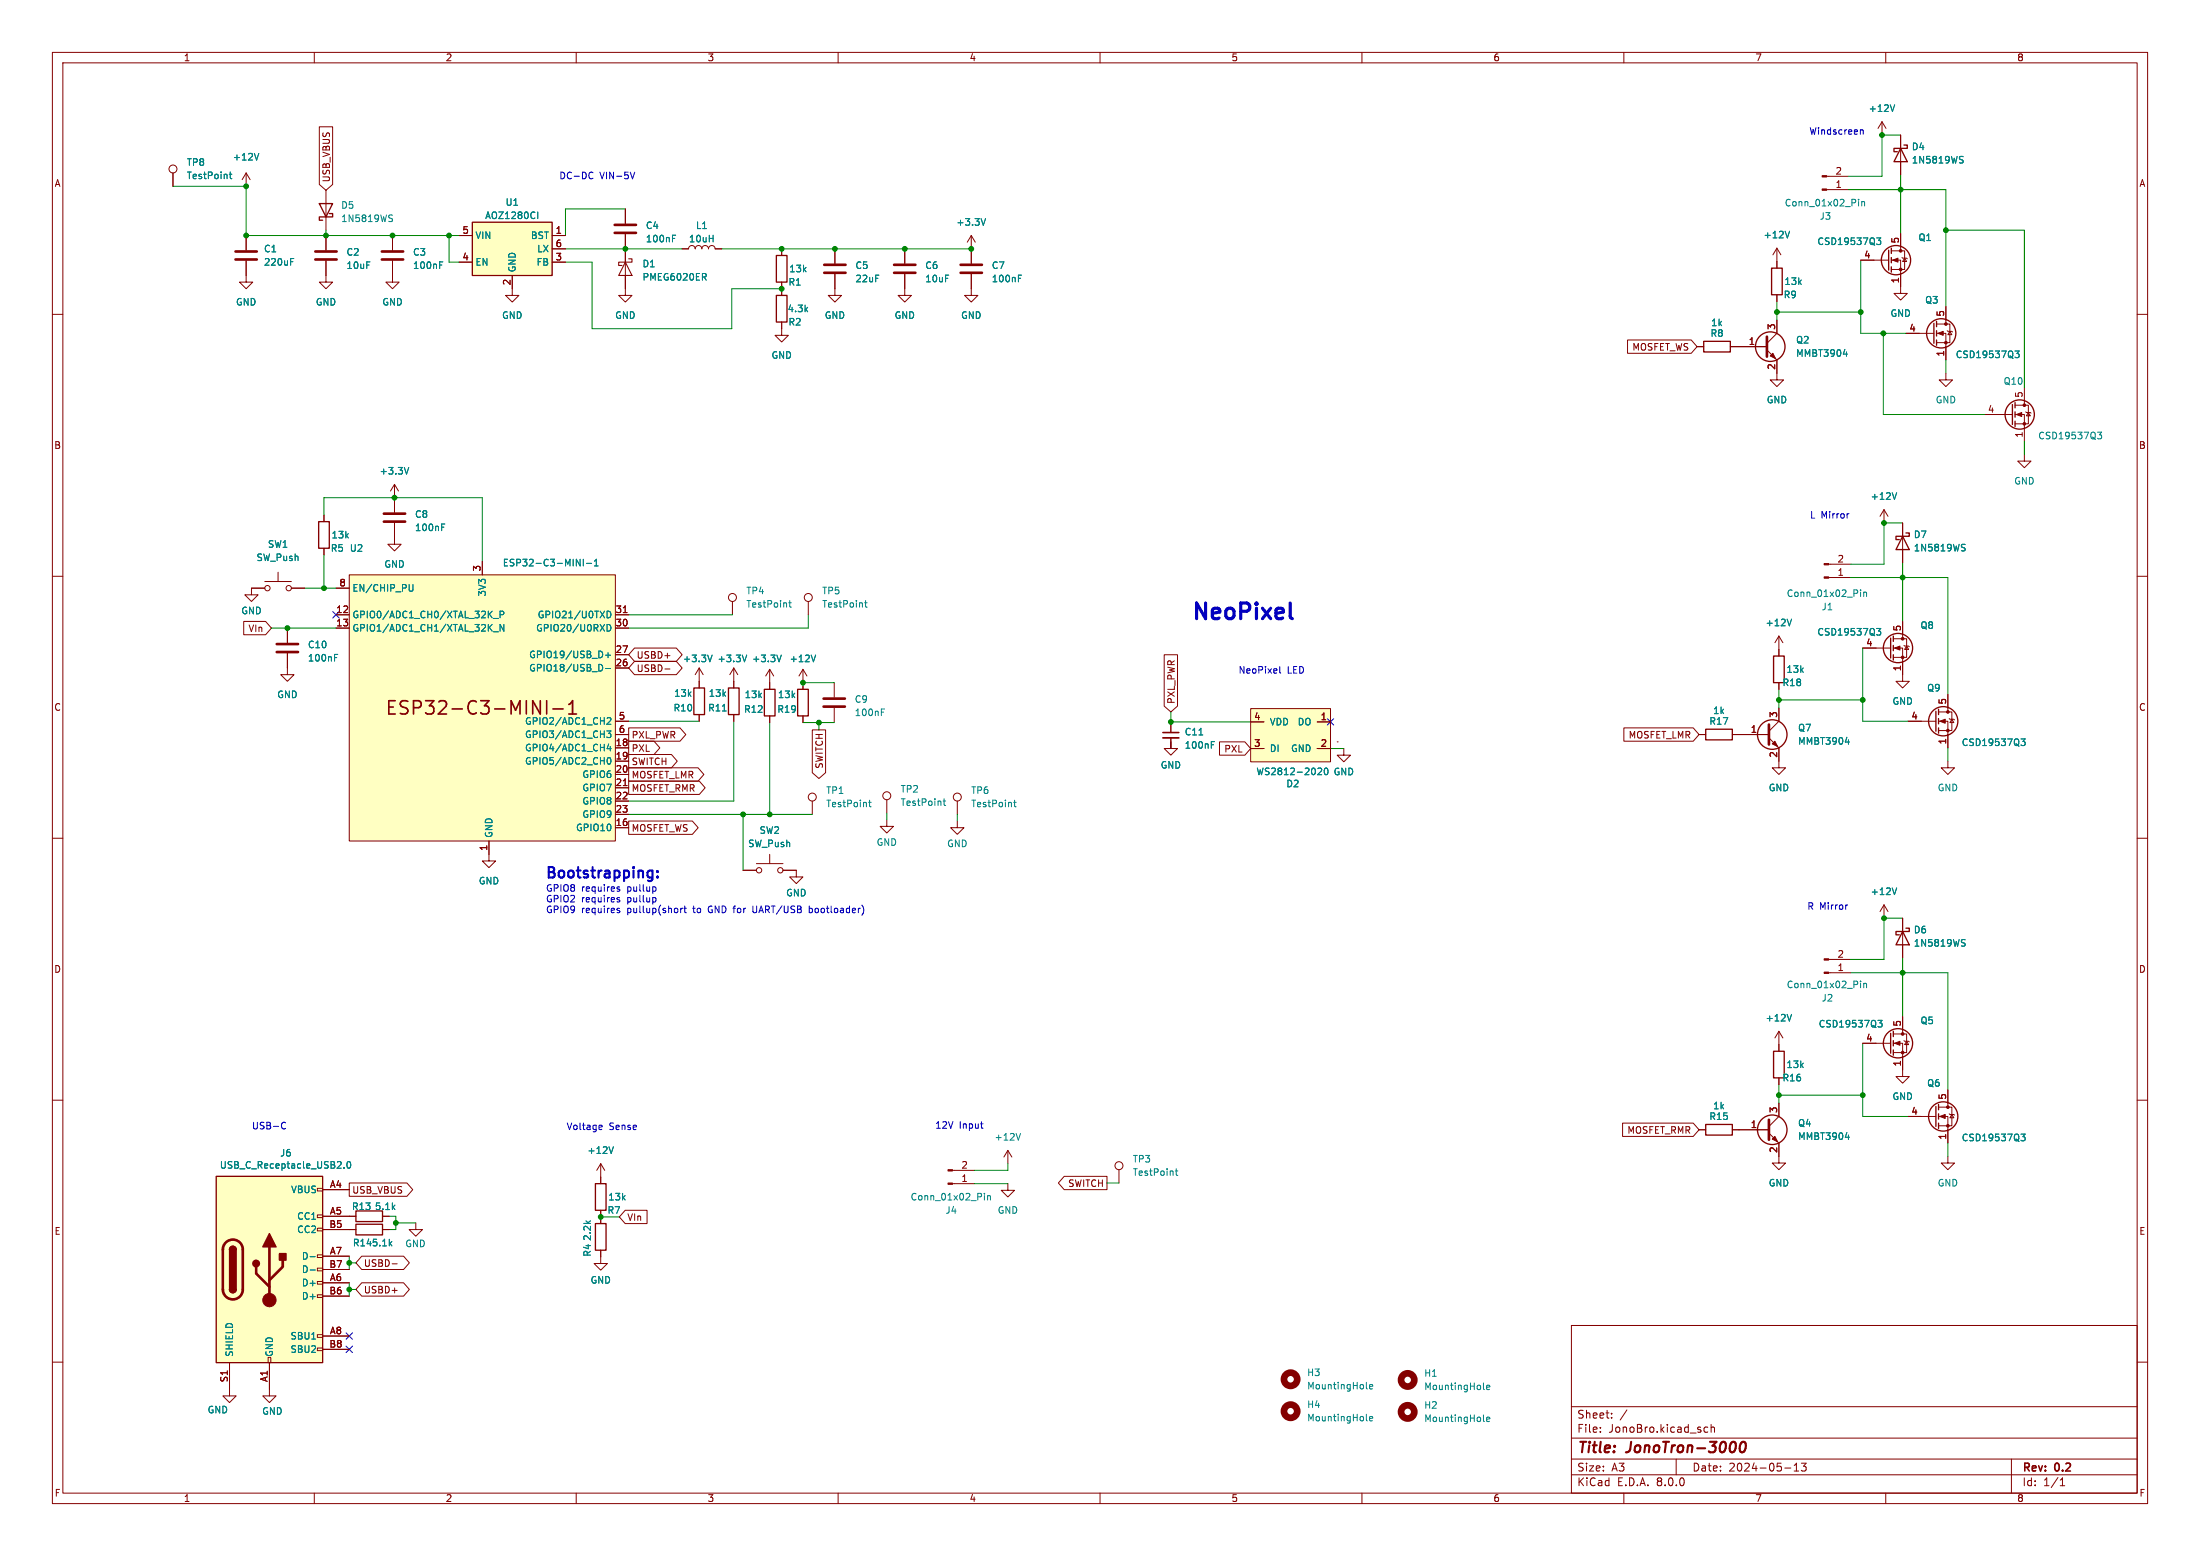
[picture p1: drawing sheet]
<svg xmlns="http://www.w3.org/2000/svg" width="420mm" height="297mm" viewBox="0 0 420 297" stroke-linecap="round" stroke-linejoin="round" font-family="sans-serif">
<g fill="none" stroke="#840000" stroke-width=".19">
<path d="M10 10h400v277h-400zM12 12h396v273h-396zM60 10v2M110 10v2M160 10v2M210 10v2M260 10v2M310 10v2M360 10v2M362.8 25.8v7.6M10 60h2M355.2 49.7h5.4"/>
<path d="M361.1 49.7h1.7v6.3h1.3l-1.3 1.3-1.2-1.3h1.2M361.1 47.9h2.5v3.5h-2.5M362.8 44.6v3.3M363.1 49.1l1 .3M363.6 49.3l.4 .6h-.8zM371.5 58.5v3.3M408 60h2M363.9 63.6h5.3M369.7 63.6h1.8v5.1M369.7 61.8h2.5v3.6h-2.5M371.5 71.2v1.3h1.2l-1.2 1.3-1.3-1.3h1.3M371.7 63.1l1 .3"/>
<path d="M372.2 63.2l.4 .7h-.7zM378.8 79.1h5.4M384.7 79.1h1.8v5.1M384.7 77.3h2.5v3.6h-2.5M386.5 74v3.3M386.7 78.6l1 .3M387.2 78.7l.4 .7h-.8zM61.8 98.3v1.3M75.3 92.5l-.8 1.2M75.3 92.5v2.5M75.3 92.5l.8 1.2M386.5 86.7v1.3h1.2l-1.2 1.3-1.3-1.3h1.3"/>
<path d="M10 110h2M50.5 112.3h-2.5v1.2h-1.3l1.3 1.3 1.3-1.3h-1.3M50.5 111h5.1M53.1 109.2v1.8M54.9 119.9v2.8M55.6 112.3h2.6M61.8 104.6v1.3M75.3 102.6v1.3h1.3l-1.3 1.3-1.3-1.3h1.3M408 110h2M54.9 124.7v4.1h1.2l-1.2 1.2-1.3-1.2h1.3M10 160h2M408 160h2"/>
<path d="M93.3 163.1v1.2h1.3l-1.3 1.3-1.2-1.3h1.2M10 210h2M408 210h2M10 260h2M300 253h108v32h-108zM408 260h2M300 278.5h108M300 274.5h108M300 268.5h108M305.5 273.2v.2M305.5 272.5v.1M307.7 270.5v.2"/>
<path d="M307.7 269.8v.1M310.6 269.1l-1.3 1.9M320 278.5v3M325.3 273.1l.3 .3 .4-.1M326 272.5l-.4-.1-.3 .3M326.7 272.5l.2-.1 .3 .1 .1 .9M326.7 271.9v1.5M342.5 279.7l.4-.4v1.5M343.9 279.3h.9l-.5 .6 .4 .1v.6l-.2 .2-.6-.2M384 278.5v6.5M60 285v2M110 285v2"/>
<path d="M160 285v2M210 285v2M260 285v2M300 281.5h108M310 285v2M340.7 280.2h1.2M342.5 280.8h.9M360 285v2M393.3 283.6h.9M393.3 282.5l.4-.4v1.5"/>
<circle cx="51.1" cy="112.3" r=".51"/>
<circle cx="55.1" cy="112.3" r=".51"/>
</g>
<path d="M332.4 275.4a.46 .46 0 0 1 .5-.2 .46 .46 0 0 1 .4 .4 1.15 1.15 0 0 1-.8 1.6l-.2-.1a1.53 1.53 0 0 1 .1-1.7z" fill="none" stroke="#840000" stroke-width=".4"/>
<g fill="none" stroke="#840000" stroke-width=".25">
<path d="M362.8 28.3l1.3 2.6h-2.5zM363.5 27.7h.6v.6h-2.5v.7h.6M360.6 47.8v3.8M361.1 47.4v1M361.1 49.1v1.1M361.1 50.9v1M369.2 61.7v3.8M369.7 61.3v1.1M369.7 63.1v1M369.7 64.9v1M384.2 77.2v3.8M384.7 76.8v1.1"/>
<path d="M384.7 78.6v1M60.8 99.6h2.1v5h-2.1zM384.7 80.4v1"/>
<circle cx="361.9" cy="49.7" r="2.79"/>
<circle cx="370.6" cy="63.6" r="2.79"/>
<circle cx="385.6" cy="79.1" r="2.79"/>
</g>
<g fill="#840000" stroke="#840000" stroke-width=".19">
<path d="M384.9 79.1l1.1-.4v.8z"/>
<path d="M361.3 49.7l1-.4v.7z"/>
<path d="M370 63.6l1-.4v.8z"/>
<circle cx="386.5" cy="80.9" r=".25"/>
<circle cx="386.5" cy="77.3" r=".25"/>
<circle cx="362.8" cy="51.4" r=".25"/>
<circle cx="362.8" cy="47.9" r=".25"/>
<circle cx="371.5" cy="65.4" r=".25"/>
<circle cx="371.5" cy="61.8" r=".25"/>
</g>
<path d="M374.3 30.5l.4 .1 .1 .3-.3 .2h-.3M374.3 29.9h.5M358.3 45.4h.7l-.4 .5 .4 .1v.6l-.2 .1-.5-.1M384.7 67h.8l-.5 .5 .4 .1v.5l-.2 .2-.5-.1M78 89.2l-.4 1.3M400.4 82.5h.8l-.4 .5 .3 .1v.5l-.1 .2-.5-.1M63.9 125.5h.4M63.9 124.9h.6" fill="none" stroke="#008484" stroke-width=".19"/>
<path d="M52.8 124.5h4.1M52.8 122.9h4.1" fill="none" stroke="#840000" stroke-width=".51"/>
<path d="M66.7 109.7h50.8v50.8h-50.8z" fill="#ffffc2"/>
<g fill="none" stroke="#840000" stroke-width=".19">
<path d="M348.7 33.7h4.2M348.7 36.2h4.2M359.3 23.2l-.8 1.3M359.3 23.2v2.6M359.3 23.2l.7 1.3M339.2 47.4l-.7 1.2M339.2 47.4v3.8M339.2 56.3v1.2M339.2 47.4l.8 1.2M339.2 71.2v1.3h1.3l-1.3 1.3-1.3-1.3h1.3M75.3 95v2.8M75.3 99.8v2.8"/>
<path d="M64.1 117.3h2.6M64.1 119.9h2.6M64.1 112.3h2.6M66.7 109.7h50.8v50.8h-50.8zM92.1 107.2v2.5M117.5 117.3h2.5M117.5 119.9h2.5M119 116.9h.7M117.5 127.5h2.5M117.5 125h2.5M117.5 137.7h2.5M117.5 158h2.5"/>
<path d="M117.5 142.7h2.5M117.5 145.3h2.5M117.5 147.8h2.5M117.5 150.4h2.5M117.5 152.9h2.5M117.5 155.4h2.5M117.5 140.2h2.5M119 150h.7M93.3 160.5v2.6M66.7 234.7h1.2M66.7 232.2h1.2M73 234.7h1.3"/>
<path d="M73 232.2h1.3M79.4 233.4v1.3h1.2l-1.2 1.3-1.3-1.3h1.3M114.7 238.6v2.6h1.3l-1.3 1.2-1.3-1.2h1.3M114.7 224.7v1.2M114.7 231v2.6M181.8 223.4h4.3M181.8 225.9h4.3M43.8 265.2v1.2h1.3l-1.3 1.3-1.3-1.3h1.3M51.4 265.2v1.2h1.3l-1.3 1.3-1.2-1.3h1.2"/>
</g>
<path d="M101.7 133.7l1.4 2.6v-2.6M104.4 133.7v2.6M105.6 135.3h1.9M108.6 136.3h1.4M108.6 134.5l.7-.8v2.6" fill="none" stroke="#840000" stroke-width=".32"/>
<g fill="none" stroke="#008484" stroke-width=".19">
<path d="M354.8 38v.2M354.8 38.5v.8M355.4 38.5v.8M355.4 38.6l.2-.1h.3l.1 .8M361.7 20l-.4 1.3M341.6 44.1l-.4 1.3M78.8 111.6v1.1l-.2 .1h-.4M84.3 100.6h.4M84.3 100h.6M94.2 118h1M95.5 117.3h.6l.1-.2-.1-.3-.6-.1v1.2M96.2 119.2v1.3l-.7-1.3v1.3"/>
<path d="M110 106.8l.8 1.2v-1.2M111.4 106.8v1.2M112 107.5h.9M113.5 108h.7M113.5 107.1l.3-.3v1.2M115.9 116.7a.64 .64 0 0 1 .7 .6 .64 .64 0 0 1-.7 .6zM115.9 119.2a.64 .64 0 0 1 .7 .6 .64 .64 0 0 1-.7 .7zM94.2 120.6h1M114.8 126.9l.3 .5-.3 .6M115.6 127.6h1M115.6 125.1h1M115.8 139.5h.8l-.4 .5 .4 .1v.6l-.2 .1-.6-.1"/>
<path d="M115.9 137.1l.5-.1 .2 .3-.8 .9h.8M116.1 124.6v.9M116 144.7l.2-.1a.68 .68 0 0 1 .4 .6 .68 .68 0 0 1-.4 .7l-.3-.5zM116.2 142l-.3 .9h.8M116.5 142.5v.8M187.9 227.8v.1M187.9 228.2v.9M188.5 228.2v.9M188.5 228.3l.2-.1 .3 .1 .1 .8"/>
</g>
<path d="M73.3 99.6h4M73.3 98h4" fill="none" stroke="#840000" stroke-width=".51"/>
<g fill="#840000" stroke="#840000" stroke-width=".19">
<path d="M181 223.3h.8v.2h-.8z"/>
<path d="M181 225.8h.8v.3h-.8z"/>
<path d="M347.9 33.5h.8v.3h-.8z"/>
<path d="M347.9 36.1h.8v.2h-.8z"/>
</g>
<path d="M338.2 51.2h2v5.1h-2zM67.9 233.7h5.1v2h-5.1zM67.9 231.1h5.1v2.1h-5.1zM113.7 225.9h2v5.1h-2zM113.7 233.6h2v5h-2z" fill="none" stroke="#840000" stroke-width=".25"/>
<path d="M41.3 224.5h20.3v35.6h-20.3z" fill="#ffffc2"/>
<g fill="none" stroke="#840000" stroke-width=".19">
<path d="M60.6 239.5h1v.5h-1zM60.6 234.4h1v.5h-1zM60.6 231.9h1v.5h-1zM60.6 226.8h1v.5h-1zM61.6 227.1h5.1M61.6 232.2h5.1M61.6 239.8h5.1M61.6 234.7h5.1M51.2 259.1h.5v1h-.5zM60.6 257.3h1v.5h-1zM60.6 254.8h1v.5h-1zM60.6 247.1h1v.5h-1z"/>
<path d="M60.6 244.6h1v.5h-1zM60.6 242.1h1v.5h-1zM61.6 244.9h5.1M61.6 255h5.1M61.6 247.4h5.1M61.6 242.3h5.1M61.6 257.6h5.1M43.8 260.1v5.1M51.4 260.1v5.1"/>
</g>
<path d="M41.3 224.5h20.3v35.6h-20.3zM43.8 238.5a.64 .64 0 0 1 .6-.6 .64 .64 0 0 1 .7 .6M43.8 246.1a.64 .64 0 0 0 .6 .7 .64 .64 0 0 0 .7-.7" fill="none" stroke="#840000" stroke-width=".25"/>
<path d="M43.1 237.2a1.91 1.91 0 0 1 2.1-.4 1.91 1.91 0 0 1 1.2 1.7v7.6a1.91 1.91 0 0 1-2 1.9 1.91 1.91 0 0 1-1.9-1.9l.1-7.7 .1-.7zM51.4 238v10.2M48.9 241.8v1.3l2.5 2.5M54 240.5v1.3l-2.6 2.5" fill="none" stroke="#840000" stroke-width=".51"/>
<g fill="#840000" stroke="#840000" stroke-width=".25">
<path d="M43.8 246.1h1.3a.64 .64 0 0 1-.7 .7 .64 .64 0 0 1-.6-.7z"/>
<path d="M43.8 238.5h1.3v7.6h-1.3z"/>
<path d="M44 238.1a.64 .64 0 0 1 .7-.2 .64 .64 0 0 1 .4 .6h-1.3z"/>
<path d="M51.4 235.5l1.3 2.5h-2.5z"/>
<path d="M53.3 239.3h1.3v1.2h-1.3z"/>
<circle cx="48.9" cy="241.2" r=".63"/>
</g>
<circle cx="51.4" cy="248.2" r="1.27" fill="#840000" stroke="#840000" stroke-width=".19"/>
<path d="M59.2 239.9h1M65.7 222.9v.1M66.3 221.8l.2-.1a.68 .68 0 0 1 .5 .6 .68 .68 0 0 1-.5 .7l-.3-.5zM59.2 242.4h1" fill="none" stroke="#008484" stroke-width=".19"/>
<path d="M90.2 42.4h15.2v10.2h-15.2z" fill="#ffffc2"/>
<g fill="none" stroke="#840000" stroke-width=".25">
<path d="M61 38.9h2.5l-1.3 2.5zM62.9 40.8h.6v.6h-2.5v.6h.6M90.2 42.4h15.2v10.2h-15.2zM325.2 65.2h5.1v2h-5.1zM363.2 102.4l1.3 2.5h-2.6zM363.9 101.7h.6v.7h-2.6v.6h.7M132.5 131.3h2v5.1h-2zM139.1 131.3h2v5.1h-2zM145.9 131.6h2.1v5.1h-2.1zM152.3 131.6h2v5.1h-2zM325.6 139.2h5.1v2h-5.1zM369.6 135.8v3.8"/>
<path d="M370.1 135.4v1M370.1 137.2v1M370.1 138.9v1.1M363.2 177.8l1.3 2.5h-2.6zM363.9 177.2h.6v.6h-2.6v.6h.7M369.6 211.2v3.8M370.1 210.8v1M370.1 212.6v1M370.1 214.4v1"/>
<circle cx="337.9" cy="66.2" r="2.82"/>
<circle cx="371" cy="137.7" r="2.79"/>
<circle cx="338.3" cy="140.2" r="2.82"/>
<circle cx="371" cy="213.1" r="2.79"/>
</g>
<g fill="none" stroke="#840000" stroke-width=".19">
<path d="M33 33v2.6M47 33l-.8 1.3M47 33v2.6M47 33l.8 1.3M62.2 36.3v7.6M47 49.8v4h1.3l-1.3 1.3-1.3-1.3h1.3M47 45v2.8M62.2 49.8v4h1.3l-1.3 1.3-1.2-1.3h1.2M62.2 45v2.8M74.9 49.8v4h1.3l-1.3 1.3-1.2-1.3h1.2M74.9 45v2.8M87.6 45h2.6"/>
<path d="M87.6 50h2.6M97.8 52.6v3.8h1.3l-1.3 1.3-1.3-1.3h1.3M105.4 45h2.5M105.4 50h2.5M105.4 47.5h2.5M149.2 62.7v1.3h1.3l-1.3 1.3-1.2-1.3h1.2M324 66.2h1.2M330.3 66.2h7M337.3 66.8l1.9 1.9v2.5M339.2 61.1v2.5l-1.9 1.9M359.7 97.3l-.8 1.3M359.7 97.3v2.5"/>
<path d="M359.7 97.3l.7 1.3M363.2 99.8v7.6M139.8 114.8v2.5M154.3 114.8v2.5M349.1 107.7h4.2M349.1 110.2h4.2M133.5 127.5v3.8M133.5 136.4v1.3M133.5 127.5l-.8 1.3M133.5 127.5l.7 1.3M140.1 130v1.3M140.1 136.4v1.3"/>
<path d="M146.9 127.8v3.8M146.9 136.7v1.2M146.9 127.8l-.7 1.2M146.9 127.8l.8 1.2M153.3 127.8v3.8M153.3 136.7v1.2M153.3 127.8l-.8 1.2M153.3 127.8l.8 1.2M159.3 130.3v2.8M159.3 135.1v2.8M339.6 135.1v2.6l-1.9 1.9M364.2 137.7h5.4"/>
<path d="M370.1 137.7h1.8v5M370.1 135.9h2.5v3.5h-2.5M371.9 132.6v3.3M372.1 137.2l1 .2M372.6 137.3l.4 .6h-.8zM155.1 152.9v2.5M169.3 156.5v1.2h1.3l-1.3 1.3-1.3-1.3h1.3M169.3 152.7v2.5M182.8 156.7v1.3h1.2l-1.2 1.3-1.3-1.3h1.3M182.8 152.9v2.5M223.5 141.6v1.3h1.3l-1.3 1.2-1.3-1.2h1.3M324.4 140.2h1.2"/>
<path d="M330.7 140.2h7M337.7 140.8l1.9 1.9v3.9h1.3l-1.3 1.2-1.3-1.2h1.3M371.9 145.3v1.3h1.2l-1.2 1.2-1.3-1.2h1.3M359.7 172.7v2.6M359.7 172.7l-.8 1.3M359.7 172.7l.7 1.3M363.2 175.3v7.6M349.1 183.1h4.2M349.1 185.7h4.2M192.4 219.6l-.8 1.3M192.4 219.6v2.5M192.4 219.6l.8 1.3"/>
<path d="M363.2 204.2v1.3h1.3l-1.3 1.3-1.3-1.3h1.3M364.2 213.1h5.4M370.1 213.1h1.8v5.1M370.1 211.3h2.5v3.6h-2.5M371.9 208v3.3M372.1 212.6l1 .3M372.6 212.7l.4 .7h-.8zM213.6 223.3v2.5M371.9 220.7v1.3h1.2l-1.2 1.3-1.3-1.3h1.3"/>
<circle cx="33" cy="32.3" r=".76"/>
<circle cx="139.8" cy="114" r=".76"/>
<circle cx="154.3" cy="114" r=".76"/>
<circle cx="155.1" cy="152.1" r=".76"/>
<circle cx="169.3" cy="151.9" r=".76"/>
<circle cx="182.8" cy="152.1" r=".76"/>
<circle cx="213.6" cy="222.5" r=".76"/>
</g>
<g fill="none" stroke="#008484" stroke-width=".19">
<path d="M43.8 33.3h.5M44 32.8v1.1l.3 .2M49.4 29.3l-.4 1.3M55.5 50h.4M55.5 49.3h.6M74.4 41.6l.4 .2 .1 .3-.2 .2h-.3M74.4 41l.5 .1M83.9 50h.6M83.9 50.6h.5M102.7 40.5v1.2M351.9 67.6h.8M352.5 67.2v.8"/>
<path d="M362.1 94.1l-.4 1.2M150.6 115h.5M150.8 114.6v1.1l.3 .2M165.1 115h.4M165.2 114.6v1.1l.3 .2M355.2 112.6v.1M355.2 113v.9M355.8 113v.9M355.8 113.1l.2-.1 .3 .1v.8M374.7 104.5l.3 .1 .2 .3-.3 .3h-.3M374.7 103.9l.5 .1M135.9 125l-.4 1.3"/>
<path d="M137.9 135.7h.7M149.2 125l-.5 1.3M155.7 125l-.4 1.3M168.3 135.9h.4M168.3 135.3h.6M165.8 153.1h.5M166 152.7v1.1l.3 .2M180 152.9h.5M180.2 152.5v1.1l.3 .1M193.5 153.1h.5M193.7 152.7v1.1l.3 .2M352.3 141.6h.8"/>
<path d="M352.9 141.2v.9M385.8 141h.8l-.4 .5 .3 .1v.6l-.1 .1h-.5M362.1 169.5l-.4 1.3M374.7 179.9l.3 .2 .2 .3-.3 .2h-.3M374.7 179.3l.5 .1M355.2 187.3v.1M355.2 187.7v.8M355.8 187.7v.8M355.8 187.8l.2-.1 .3 .1v.7M194.8 216.4l-.4 1.2M385.8 216.5h.8l-.4 .5 .3 .1v.5l-.1 .1h-.5M224.4 223.5h.5"/>
<path d="M224.6 223.1v1.1l.3 .2"/>
</g>
<g fill="#840000" stroke="#840000" stroke-width=".19">
<path d="M348.2 183h.9v.3h-.9z"/>
<path d="M348.2 185.5h.9v.3h-.9z"/>
<path d="M338.3 142l.5-.5 .5 1z"/>
<path d="M370.3 137.7l1-.4v.7z"/>
<path d="M370.3 213.1l1-.4v.8z"/>
<path d="M337.9 67.9l.6-.5 .5 1.1z"/>
<path d="M348.2 107.6h.9v.2h-.9z"/>
<path d="M348.2 110.1h.9v.3h-.9z"/>
<circle cx="371.9" cy="139.4" r=".25"/>
<circle cx="371.9" cy="135.9" r=".25"/>
<circle cx="371.9" cy="214.9" r=".25"/>
<circle cx="371.9" cy="211.3" r=".25"/>
</g>
<path d="M45 49.5h4M45 48h4M60.2 49.5h4.1M60.2 48h4.1M72.9 49.5h4.1M72.9 48h4.1M337.3 64.3v3.8M157.2 134.9h4.1M157.2 133.4h4.1M337.7 138.3v3.8" fill="none" stroke="#840000" stroke-width=".51"/>
<path d="M238.8 135.3h15.2v10.1h-15.2z" fill="#ffffc2"/>
<g fill="none" stroke="#840000" stroke-width=".19">
<path d="M33 33v2.6M61 24.2h2.5v11l-1.3 1.1-1.2-1.1zM119.4 39.9v2.8M362.8 25.8v2.5M362.8 30.9v2.5M47 45v2.8M47 49.8v2.8M62.2 45v2.8M62.2 49.8v2.8M74.9 45v2.8M74.9 49.8v2.8M87.6 45h2.6"/>
<path d="M87.6 50h2.6M97.8 52.6v2.5M105.4 47.5h2.5M105.4 45h2.5M105.4 50h2.5M119.4 44.7v11.7h1.2l-1.2 1.3-1.3-1.3h1.3M130.2 47.5h1.2a.64 .64 0 0 1 .7-.6 .64 .64 0 0 1 .6 .6 .64 .64 0 0 1 .6-.6 .64 .64 0 0 1 .7 .6 .64 .64 0 0 1 .6-.6 .64 .64 0 0 1 .7 .6 .64 .64 0 0 1 .6-.6 .64 .64 0 0 1 .6 .6h1.3M149.2 47.5v1.3M149.2 53.8v2.6M159.4 52.3v4.1h1.3l-1.3 1.3-1.3-1.3h1.3M159.4 47.5v2.8M172.7 52.3v4.1h1.3l-1.3 1.3-1.3-1.3h1.3"/>
<path d="M172.7 47.5v2.8M185.4 52.3v4.1h1.3l-1.3 1.3-1.3-1.3h1.3M185.4 45v5.3M185.4 45l-.7 1.2M185.4 45l.8 1.2M339.2 49.9v1.3M339.2 56.3v1.2M355.2 49.7h2.6M362.8 44.6v2.5M362.8 52.2v2.5M371.5 58.5v2.6M149.2 61.5v1.2"/>
<path d="M310.7 64.9h12.2l1.1 1.3-1.1 1.2h-12.2zM324 66.2h1.2M330.3 66.2h7M339.2 61.1v2.5M339.2 68.7v2.5M363.9 63.6h2.5M371.5 66.2v2.5M61.8 98.3v1.3M75.3 95v2.8M75.3 99.8v2.8M363.2 99.8v2.6M46.5 118.6h4.2l1.1 1.3-1.1 1.3h-4.2z"/>
<path d="M48 112.3h2.5M54.9 119.9v2.8M55.6 112.3h2.6M61.8 104.6v1.3M64.1 117.3h2.6M64.1 119.9h2.6M64.1 112.3h2.6M92.1 107.2v2.5M117.5 117.3h2.5M117.5 119.9h2.5M119 116.9h.7M363.2 104.9v2.5"/>
<path d="M363.2 118.6v3.3M54.9 124.7v2.8M117.5 137.7h2.5M117.5 127.5h2.5M117.5 125h2.5M120 138.9h9.8l1.1 1.3-1.1 1.3h-9.8zM121.1 126.2h8l1.1 1.3-1.1 1.3h-8l-1.1-1.3zM121.1 123.7h8l1.1 1.3-1.1 1.2h-8l-1.1-1.2zM126.9 127.7h1M133.5 130v1.3M133.5 136.4v1.3M140.1 127.5l-.8 1.3"/>
<path d="M140.1 127.5v3.8M140.1 136.4v1.3M140.1 127.5l.7 1.3M146.9 130.3v1.3M146.9 136.7v1.2M153.3 130.3v1.3M153.3 136.7v1.2M155.1 139.3h2.5v8.2l-1.3 1.1-1.2-1.1zM222.2 125h2.6v9.8l-1.3 1.1-1.3-1.1zM223.5 137.8v2M238.8 135.3h15.2v10.1h-15.2zM238.8 137.8h2.5"/>
<path d="M251.5 137.8h2.5M310 138.9h13.2l1.2 1.3-1.2 1.3h-13.2zM339.6 121.4l-.8 1.3M339.6 121.4v3.8M339.6 130.3v1.3M339.6 135.1v2.6M339.6 121.4l.8 1.3M355.6 123.7h5.3M361.4 123.7h1.8v6.3h1.3l-1.3 1.3-1.3-1.3h1.3M361.4 121.9h2.6v3.6h-2.6M363.5 123.2l1 .2M364 123.3l.4 .7h-.8z"/>
<path d="M364.2 137.7h2.6M371.9 132.6v2.5M117.5 140.2h2.5M117.5 158h2.5M117.5 142.7h2.5M117.5 145.3h2.5M117.5 147.8h2.5M117.5 150.4h2.5M117.5 152.9h2.5M117.5 155.4h2.5M119 150h.7M120 146.6h13.3l1.1 1.2-1.1 1.3h-13.3z"/>
<path d="M120 141.5h4.9l1.1 1.2-1.1 1.3h-4.9zM120 144h8.2l1.1 1.3-1.1 1.3h-8.2zM120 149.1h13.5l1.1 1.3-1.1 1.2h-13.5zM120 156.7h12.2l1.1 1.3-1.1 1.3h-12.2zM223.5 140.8v2.1M232.8 141.6h4.8l1.2 1.3-1.2 1.2h-4.8zM238.8 142.9h2.5M251.5 142.9h2.5M255.3 141.6h.1M256.5 142.9v1.2h1.3l-1.3 1.3-1.2-1.3h1.2M324.4 140.2h1.2M330.7 140.2h7"/>
<path d="M339.6 142.7v2.6M371.9 140.2v2.5M93.3 160.5v2.6M141.9 166.1h2.5M144.4 164.8h5.1M146.9 163.1v1.7M149.5 166.1h2.5v1.3h1.3l-1.3 1.3-1.3-1.3h1.3M363.2 175.3v2.5M339.6 196.9v3.8M339.6 196.9l-.8 1.2M339.6 196.9l.8 1.2M355.6 199.1h5.3"/>
<path d="M361.4 199.1h1.8v5.1M361.4 197.4h2.6v3.5h-2.6M363.2 180.3v2.6M363.2 194.1v3.3M363.5 198.6l1 .3M364 198.8l.4 .6h-.8zM309.8 214.4h13.4l1.2 1.2-1.2 1.3h-13.4zM324.4 215.6h1.2M330.7 215.6h7M337.7 216.3l1.9 1.9v3.8h1.3l-1.3 1.3-1.3-1.3h1.3M339.6 205.7v1.3M339.6 210.6v2.5l-1.9 1.9"/>
<path d="M364.2 213.1h2.6M371.9 208v2.6M371.9 215.6v2.6M61.6 227.1h5.1M61.6 232.2h6.3M61.6 239.8h5.1M61.6 234.7h6.3M66.7 225.8h11l1.1 1.3-1.1 1.2h-11zM69.1 239.8h7.9l1.2 1.2-1.2 1.3h-7.9l-1.2-1.3zM73 232.2h1.3M73 234.7h1.3M114.7 222.1l-.8 1.3"/>
<path d="M114.7 222.1v3.8M114.7 231v2.6M114.7 238.6v1.3M114.7 222.1l.7 1.3M119.3 231h4.2v2.6h-4.2l-1.1-1.3zM192.4 225.9v1.3h1.3l-1.3 1.3-1.3-1.3h1.3M203.2 224.5h8.1v2.6h-8.1l-1.2-1.3zM61.6 244.9h5.1M61.6 255h5.1M61.6 247.4h5.1M61.6 242.3h5.1M61.6 257.6h5.1"/>
<path d="M69.1 244.9h7.9l1.2 1.2-1.2 1.3h-7.9l-1.2-1.3zM74.9 241.2h.9M43.8 260.1v5.1M51.4 260.1v5.1"/>
<circle cx="144.9" cy="166.1" r=".51"/>
<circle cx="149" cy="166.1" r=".51"/>
</g>
<g fill="none" stroke="#008484" stroke-width=".19">
<path d="M43.8 33.3h.5M44 32.8v1.1l.3 .2M49.4 29.3l-.4 1.3M361.7 20l-.4 1.3M374.3 30.5l.4 .1 .1 .3-.3 .2h-.3M374.3 29.9h.5M55.5 50h.4M55.5 49.3h.6M83.9 50.6h.5M83.9 50h.6M102.7 40.5v1.2M128.4 45.5h.4"/>
<path d="M128.4 44.9h.6M134.4 52.9l.4 .6M134.7 52.3l.1 .1-.1 .4M188.1 41.7l-.4 1.3M194.4 53.1h.4M194.4 52.5h.6M341.6 44.1l-.4 1.3M358.3 45.4h.7l-.4 .5 .4 .1v.6l-.2 .1-.5-.1M351.9 67.6h.8M352.5 67.2v.8M384.7 67h.8l-.5 .5 .4 .1v.5l-.2 .2-.5-.1M78 89.2l-.4 1.3"/>
<path d="M362.1 94.1l-.4 1.2M78.8 111.6v1.1l-.2 .1h-.4M84.3 100.6h.4M84.3 100h.6M94.2 118h1M95.5 117.3h.6l.1-.2-.1-.3-.6-.1v1.2M96.2 119.2v1.3l-.7-1.3v1.3M110 106.8l.8 1.2v-1.2M111.4 106.8v1.2M112 107.5h.9M113.5 108h.7M113.5 107.1l.3-.3v1.2"/>
<path d="M115.9 119.2a.64 .64 0 0 1 .7 .6 .64 .64 0 0 1-.7 .7zM115.9 116.7a.64 .64 0 0 1 .7 .6 .64 .64 0 0 1-.7 .6zM342 118.2l-.4 1.3M358.3 120h.7l-.4 .4 .4 .2v.5l-.2 .1h-.5M374.7 104.5l.3 .1 .2 .3-.3 .3h-.3M374.7 103.9l.5 .1M63.9 125.5h.4M63.9 124.9h.6M94.2 120.6h1M114.8 126.9l.3 .5-.3 .6M115.6 127.6h1M115.6 125.1h1"/>
<path d="M115.8 139.5h.8l-.4 .5 .4 .1v.6l-.2 .1-.6-.1M115.9 137.1l.5-.1 .2 .3-.8 .9h.8M116.1 124.6v.9M135.9 125l-.4 1.3M137.9 135.7h.7M142.5 125l-.4 1.3M149.2 125l-.5 1.3M155.7 125l-.4 1.3M116 144.7l.2-.1a.68 .68 0 0 1 .4 .6 .68 .68 0 0 1-.4 .7l-.3-.5zM116.2 142l-.3 .9h.8M116.5 142.5v.8M228.9 140.3h.7"/>
<path d="M231.3 142.2h.4M231.3 141.6h.6M251.6 146.7l.5-.1 .2 .4-.8 .9h.8M253 146.7l.1-.1a.68 .68 0 0 1 .4 .6 .68 .68 0 0 1-.4 .7 .84 .84 0 0 1-.1-1.2zM352.3 141.6h.8M352.9 141.2v.9M385.8 141h.8l-.4 .5 .3 .1v.6l-.1 .1h-.5M362.1 169.5l-.4 1.3M374.7 179.9l.3 .2 .2 .3-.3 .2h-.3M374.7 179.3l.5 .1M342 193.6l-.4 1.3M358.5 194.8h.8l-.4 .4 .3 .2v.5l-.1 .1h-.5"/>
<path d="M117.1 218.9l-.4 1.3M352.3 217.1h.8M352.9 216.6v.9M385.8 216.5h.8l-.4 .5 .3 .1v.5l-.1 .1h-.5M59.2 239.9h1M65.7 222.9v.1M66.3 221.8l.2-.1a.68 .68 0 0 1 .5 .6 .68 .68 0 0 1-.5 .7l-.3-.5zM59.2 242.4h1M260.8 271l.2 .2M260.8 264.9l.2 .2M261.5 270.8l.6-.1-.1-.3h-.4l-.1 .2v.6h.5M261.5 264.7l.6-.1-.1-.3h-.4l-.1 .2v.6h.5"/>
<path d="M283.2 271.2l.2 .1M283.2 265.1l.2 .1M283.8 270.9l.6-.1-.1-.2-.3-.1-.2 .2 .1 .6h.4M283.8 264.8l.6-.1-.1-.2-.3-.1-.2 .2 .1 .6h.4"/>
</g>
<g fill="none" stroke="#840000" stroke-width=".25">
<path d="M148.2 56.4h2v5.1h-2zM148.2 48.8h2v5h-2zM338.6 125.2h2v5.1h-2zM360.9 121.8v3.8M361.4 121.4v1M361.4 123.2v1M361.4 125v1M360.9 197.2v3.8M361.4 196.9v1M361.4 198.6v1M325.6 214.6h5.1v2.1h-5.1zM338.6 200.7h2v5h-2z"/>
<path d="M361.4 200.4v1"/>
<circle cx="362.3" cy="123.7" r="2.79"/>
<circle cx="362.3" cy="199.1" r="2.79"/>
<circle cx="338.3" cy="215.6" r="2.82"/>
</g>
<g fill="#840000" stroke="#840000" stroke-width=".19">
<path d="M361.7 123.7l1-.4v.8z"/>
<path d="M361.7 199.1l1-.3v.7z"/>
<path d="M338.3 217.4l.5-.5 .5 1z"/>
<circle cx="363.2" cy="125.5" r=".25"/>
<circle cx="363.2" cy="121.9" r=".25"/>
<circle cx="363.2" cy="200.9" r=".25"/>
<circle cx="363.2" cy="197.4" r=".25"/>
</g>
<g fill="none" stroke="#840000" stroke-width="1.3">
<circle cx="246.4" cy="269.4" r="1.27"/>
<circle cx="246.4" cy="263.3" r="1.27"/>
<circle cx="268.7" cy="263.4" r="1.27"/>
<circle cx="268.7" cy="269.5" r="1.27"/>
</g>
<path d="M222 140.8h3" fill="none" stroke="#840000" stroke-width=".33"/>
<path d="M222 139.8h3" fill="none" stroke="#840000" stroke-width=".3"/>
<path d="M117.3 44.5h4.1M117.3 42.9h4.1M157.4 52.1h4M157.4 50.5h4M170.7 52.1h4.1M170.7 50.5h4.1M183.4 52.1h4.1M183.4 50.5h4.1M337.7 213.7v3.9" fill="none" stroke="#840000" stroke-width=".51"/>
<path d="M119.4 50l1.2 2.6h-2.5zM120 49.4h.6v.6h-2.5v.7h.6" fill="none" stroke="#840000" stroke-width=".2"/>
<g fill="none" stroke="#0000c2" stroke-width=".19">
<path d="M112.8 32.9l.4 .1M113.2 34l-.4 .1M121.2 32.9l-.4 1.2M355.2 24.9l.1-.1h.3l.1 .8M352.9 98.1h.1M244.3 127.2v1.1l.2 .2M117.8 169.6l.5 .3v.2h-.4M117.8 171.7l.5 .2v.2l-.4 .1M117.8 173.7l.5 .3v.2h-.4M117.8 171.4h.5M117.8 173.4h.5M125.1 169.3l.1 .2-.1 .6"/>
<path d="M125.1 171.4l.1 .2-.1 .5M129.9 173.4v.8M130.3 173.4l-.4 .2M130.5 173.4h.5M130.7 172.9v1.1l.3 .2M143.7 172.9v1.1l.3 .2h.2M154.5 173.4h.4l.1 .1M154.5 172.9v1.3M155 174.1l-.1 .1h-.4M352.6 172.7h.1M54 214.3h.5M54.5 215.4h-.5"/>
<path d="M114.5 214.8h.4l.1 .3-.7 .1M114.9 215.6h-.4M187.2 214.5h.5M187.5 215.4h.2"/>
</g>
<path d="M125.5 167.3v.2M125.5 166.3v.2" fill="none" stroke="#0000c2" stroke-width=".4"/>
<path d="M246.3 115.1v2.6l.1 .3 .3 .1" fill="none" stroke="#0000c2" stroke-width=".6"/>
<g fill="none" stroke="#008400" stroke-width=".19">
<path d="M33 35.6h14v9.4h40.6M119.4 39.9h-11.5v5.1M352.9 36.2h18.6v22.3M362.8 25.8h-3.5v7.9h-6.4M362.8 33.4v11.2M62.2 43.9v1.1M85.7 45v5h1.9M107.9 50h5.1v12.7h26.7v-7.6h9.5M107.9 47.5h22.3M137.8 47.5h47.6M339.2 59.6h16M339.2 57.5v3.6"/>
<path d="M355.2 49.7v13.9h8.7M371.5 43.9h15v30.1M359.5 63.6v15.5h19.3M371.5 68.7v2.5M61.8 98.3v-3.3h30.3v12.2M363.2 99.8h-3.5v7.9h-6.4M386.5 84.2v2.5M51.8 119.9h12.3M58.2 112.3h5.9M61.8 105.9v6.4M120 117.3h19.8M154.3 117.3v2.6h-34.3"/>
<path d="M353.3 110.2h18.6v22.4M363.2 107.4v11.2M120 137.7h13.5M140.1 137.7v15.2h-20.1M146.9 137.9v17.5M153.3 130.3h6M153.3 137.9h6M156.3 137.9v1.4M223.5 135.9v1.9h15.3M339.6 131.6v3.5M339.6 133.6h16M355.6 123.7v14h8.6"/>
<path d="M120 155.4h35.1M141.9 155.4v10.7M169.3 155.2v1.3M182.8 155.4v1.3M223.5 141.6v1.3M254 142.9h2.5M371.9 142.7v2.6M363.2 175.3h-3.5v7.8h-6.4M353.3 185.7h18.6v22.3M355.6 199.1v14h8.6M363.2 182.9v11.2M339.6 207v3.6"/>
<path d="M339.6 209h16M371.9 218.2v2.5M66.7 239.8v2.5M74.3 232.2h1.3v2.5h-1.3M75.6 233.4h3.8M114.7 232.3h3.5M186.1 225.9h6.3M192.4 222.1v1.3h-6.3M211.3 225.8h2.3M66.7 241h1.2M66.7 244.9v2.5M66.7 246.1h1.2"/>
</g>
<path d="M63.5 116.7l1.2 1.3M64.7 116.7l-1.2 1.3M253.4 137.2l1.2 1.2M254.6 137.2l-1.2 1.2M66.1 254.4l1.2 1.2M66.1 256.9l1.2 1.3M67.3 254.4l-1.2 1.2M67.3 256.9l-1.2 1.3" fill="none" stroke="#000084" stroke-width=".19"/>
<g fill="#008400" stroke="#008400" stroke-width=".19">
<circle cx="371.5" cy="43.9" r=".46"/>
<circle cx="362.8" cy="36.2" r=".46"/>
<circle cx="355.2" cy="59.6" r=".46"/>
<circle cx="359.3" cy="25.8" r=".46"/>
<circle cx="359.5" cy="63.6" r=".46"/>
<circle cx="359.7" cy="99.8" r=".46"/>
<circle cx="359.7" cy="175.3" r=".46"/>
<circle cx="339.6" cy="133.6" r=".46"/>
<circle cx="363.2" cy="185.7" r=".46"/>
<circle cx="355.6" cy="133.6" r=".46"/>
<circle cx="339.2" cy="59.6" r=".46"/>
<circle cx="363.2" cy="110.2" r=".46"/>
<circle cx="223.5" cy="137.8" r=".46"/>
<circle cx="159.4" cy="47.5" r=".46"/>
<circle cx="149.2" cy="47.5" r=".46"/>
<circle cx="119.4" cy="47.5" r=".46"/>
<circle cx="172.7" cy="47.5" r=".46"/>
<circle cx="185.4" cy="47.5" r=".46"/>
<circle cx="355.6" cy="209" r=".46"/>
<circle cx="339.6" cy="209" r=".46"/>
<circle cx="149.2" cy="55.1" r=".46"/>
<circle cx="153.3" cy="130.3" r=".46"/>
<circle cx="156.3" cy="137.9" r=".46"/>
<circle cx="74.9" cy="45" r=".46"/>
<circle cx="47" cy="35.6" r=".46"/>
<circle cx="47" cy="45" r=".46"/>
<circle cx="62.2" cy="45" r=".46"/>
<circle cx="85.7" cy="45" r=".46"/>
<circle cx="75.6" cy="233.4" r=".46"/>
<circle cx="66.7" cy="246.1" r=".46"/>
<circle cx="114.7" cy="232.3" r=".46"/>
<circle cx="66.7" cy="241" r=".46"/>
<circle cx="146.9" cy="155.4" r=".46"/>
<circle cx="141.9" cy="155.4" r=".46"/>
<circle cx="75.3" cy="95" r=".46"/>
<circle cx="54.9" cy="119.9" r=".46"/>
<circle cx="61.8" cy="112.3" r=".46"/>
</g>
<text font-size="4.2" fill="#0000c2" x="227.3" y="118.5">NeoPixel</text>
<text font-size="3.5" fill="#840000" x="73.4" y="136.9">ESP32-C3-MINI-1</text>
<text font-size="2.8" fill="#0000c2" x="104" y="167.8">Bootstrapping:</text>
<g font-size="2.8" fill="#840000">
<text x="301" y="277.9">Title:</text>
<text x="310.6" y="277.9">JonoTron-3000</text>
</g>
<g font-size="2.1" fill="#840000">
<text x="301" y="273.7">File:</text>
<text x="301" y="271">Sheet:</text>
<text x="307.1" y="273.7">JonoBro.kicad_sch</text>
<text x="301" y="281.1">Size:</text>
<text x="307.6" y="281.1">A3</text>
<text x="323" y="281.1">Date:</text>
<text x="330" y="281.1">2024-05-13</text>
<text x="386" y="281.3">Rev:</text>
<text x="392.4" y="281.3">0.2</text>
<text x="301" y="283.9">KiCad</text>
<text x="308.7" y="283.9">E.D.A.</text>
<text x="316.3" y="283.9">8.0.0</text>
<text x="386" y="283.9">Id:</text>
<text x="390.1" y="283.9">1/1</text>
</g>
<g font-size="1.8" fill="#840000">
<text x="35" y="11.9">1</text>
<text x="85" y="11.9">2</text>
<text x="135" y="11.9">3</text>
<text x="185" y="11.9">4</text>
<text x="235" y="11.9">5</text>
<text x="285" y="11.9">6</text>
<text x="335" y="11.9">7</text>
<text x="385" y="11.9">8</text>
<text x="10.3" y="35.9">A</text>
<text x="63.2" y="34.9" transform="rotate(-90 63.2 34.9)">USB_VBUS</text>
<text x="350.3" y="35.9">1</text>
<text x="350.3" y="33.4">2</text>
<text x="408.3" y="35.9">A</text>
<text x="88.2" y="44.7">5</text>
<text x="106" y="44.7">1</text>
<text x="106" y="47.2">6</text>
<text x="362.6" y="46.6" transform="rotate(-90 362.6 46.6)">5</text>
<text x="88.2" y="49.8">4</text>
<text x="106" y="49.8">3</text>
<text x="355.8" y="49.4">4</text>
<text x="97.5" y="54.6" transform="rotate(-90 97.5 54.6)">2</text>
<text x="362.6" y="54.2" transform="rotate(-90 362.6 54.2)">1</text>
<text x="333.7" y="65.9">1</text>
<text x="339" y="63.1" transform="rotate(-90 339 63.1)">3</text>
<text x="364.4" y="63.4">4</text>
<text x="371.2" y="60.5" transform="rotate(-90 371.2 60.5)">5</text>
<text x="311.5" y="67.1">MOSFET_WS</text>
<text x="339" y="70.7" transform="rotate(-90 339 70.7)">2</text>
<text x="371.2" y="68.1" transform="rotate(-90 371.2 68.1)">1</text>
<text x="386.2" y="76" transform="rotate(-90 386.2 76)">5</text>
<text x="379.4" y="78.9">4</text>
<text x="386.2" y="83.6" transform="rotate(-90 386.2 83.6)">1</text>
<text x="10.3" y="85.9">B</text>
<text x="408.2" y="85.9">B</text>
<text x="350.7" y="107.4">2</text>
<text x="64.7" y="112">8</text>
<text x="91.8" y="109.2" transform="rotate(-90 91.8 109.2)">3</text>
<text x="350.7" y="110">1</text>
<text x="64.1" y="117.1">12</text>
<text x="64.1" y="119.6">13</text>
<text x="117.4" y="119.6">30</text>
<text x="117.4" y="117.1">31</text>
<text x="47.3" y="120.8">VIn</text>
<text x="117.4" y="124.7">27</text>
<text x="121.4" y="125.9">USBD+</text>
<text x="356.2" y="123.4">4</text>
<text x="363" y="120.6" transform="rotate(-90 363 120.6)">5</text>
<text x="117.4" y="127.3">26</text>
<text x="121.4" y="128.5">USBD-</text>
<text x="363" y="128.2" transform="rotate(-90 363 128.2)">1</text>
<text x="10.3" y="135.9">C</text>
<text x="118" y="137.4">5</text>
<text x="224.5" y="134.5" transform="rotate(-90 224.5 134.5)">PXL_PWR</text>
<text x="239.3" y="137.5">4</text>
<text x="252" y="137.5">1</text>
<text x="339.3" y="137.1" transform="rotate(-90 339.3 137.1)">3</text>
<text x="364.8" y="137.4">4</text>
<text x="371.6" y="134.6" transform="rotate(-90 371.6 134.6)">5</text>
<text x="408.2" y="135.9">C</text>
<text x="117.4" y="142.5">18</text>
<text x="118" y="140">6</text>
<text x="120.5" y="143.7">PXL</text>
<text x="120.5" y="141.2">PXL_PWR</text>
<text x="233.6" y="143.8">PXL</text>
<text x="239.3" y="142.6">3</text>
<text x="252" y="142.6">2</text>
<text x="310.8" y="141.2">MOSFET_LMR</text>
<text x="334.1" y="140">1</text>
<text x="371.6" y="142.2" transform="rotate(-90 371.6 142.2)">1</text>
<text x="117.4" y="145">19</text>
<text x="117.4" y="147.6">20</text>
<text x="120.5" y="148.8">MOSFET_LMR</text>
<text x="120.5" y="146.2">SWITCH</text>
<text x="157.3" y="146.8" transform="rotate(-90 157.3 146.8)">SWITCH</text>
<text x="339.3" y="144.7" transform="rotate(-90 339.3 144.7)">2</text>
<text x="117.4" y="150.1">21</text>
<text x="117.4" y="152.7">22</text>
<text x="117.4" y="155.2">23</text>
<text x="120.5" y="151.3">MOSFET_RMR</text>
<text x="117.4" y="157.7">16</text>
<text x="120.5" y="158.9">MOSFET_WS</text>
<text x="93.1" y="162.5" transform="rotate(-90 93.1 162.5)">1</text>
<text x="10.3" y="185.9">D</text>
<text x="350.7" y="185.4">1</text>
<text x="350.7" y="182.9">2</text>
<text x="408.2" y="185.9">D</text>
<text x="363" y="196" transform="rotate(-90 363 196)">5</text>
<text x="356.2" y="198.9">4</text>
<text x="363" y="203.7" transform="rotate(-90 363 203.7)">1</text>
<text x="334.1" y="215.4">1</text>
<text x="339.3" y="212.5" transform="rotate(-90 339.3 212.5)">3</text>
<text x="364.8" y="212.9">4</text>
<text x="371.6" y="210" transform="rotate(-90 371.6 210)">5</text>
<text x="310.6" y="216.6">MOSFET_RMR</text>
<text x="339.3" y="220.2" transform="rotate(-90 339.3 220.2)">2</text>
<text x="371.6" y="217.6" transform="rotate(-90 371.6 217.6)">1</text>
<text x="62.9" y="226.8">A4</text>
<text x="183.4" y="225.7">1</text>
<text x="183.4" y="223.1">2</text>
<text x="203.8" y="226.8">SWITCH</text>
<text x="62.9" y="231.9">A5</text>
<text x="67.2" y="228">USB_VBUS</text>
<text x="119.7" y="233.2">VIn</text>
<text x="10.3" y="235.9">E</text>
<text x="62.8" y="234.4">B5</text>
<text x="62.9" y="239.5">A7</text>
<text x="408.3" y="235.9">E</text>
<text x="62.8" y="242.1">B7</text>
<text x="62.9" y="244.6">A6</text>
<text x="69.4" y="242">USBD-</text>
<text x="62.8" y="247.1">B6</text>
<text x="69.4" y="247.1">USBD+</text>
<text x="62.8" y="257.3">B8</text>
<text x="62.9" y="254.8">A8</text>
<text x="43.6" y="263.9" transform="rotate(-90 43.6 263.9)">S1</text>
<text x="51.2" y="263.9" transform="rotate(-90 51.2 263.9)">A1</text>
<text x="10.3" y="285.9">F</text>
<text x="35" y="286.9">1</text>
<text x="85" y="286.9">2</text>
<text x="135" y="286.9">3</text>
<text x="185" y="286.9">4</text>
<text x="235" y="286.9">5</text>
<text x="285" y="286.9">6</text>
<text x="335" y="286.9">7</text>
<text x="385" y="286.9">8</text>
<text x="408.3" y="285.9">F</text>
</g>
<g font-size="1.8" fill="#008484">
<text x="356.6" y="21.6">+12V</text>
<text x="364.9" y="28.9">D4</text>
<text x="35.6" y="31.9">TP8</text>
<text x="35.6" y="34.4">TestPoint</text>
<text x="44.3" y="30.8">+12V</text>
<text x="364.9" y="31.4">1N5819WS</text>
<text x="65" y="40">D5</text>
<text x="96.4" y="39.5">U1</text>
<text x="340.6" y="39.6">Conn_01x02_Pin</text>
<text x="65" y="42.6">1N5819WS</text>
<text x="90.7" y="45.8">VIN</text>
<text x="92.5" y="42">AOZ1280CI</text>
<text x="101.3" y="45.8">BST</text>
<text x="123.2" y="43.9">C4</text>
<text x="123.2" y="46.5">100nF</text>
<text x="131.4" y="46.5">10uH</text>
<text x="132.8" y="43.9">L1</text>
<text x="182.5" y="43.3">+3.3V</text>
<text x="336.6" y="45.7">+12V</text>
<text x="346.8" y="47">CSD19537Q3</text>
<text x="347.3" y="42.1">J3</text>
<text x="366.2" y="46.2">Q1</text>
<text x="50.3" y="48.4">C1</text>
<text x="50.3" y="50.9">220uF</text>
<text x="66" y="49">C2</text>
<text x="66" y="51.5">10uF</text>
<text x="78.7" y="49">C3</text>
<text x="78.7" y="51.5">100nF</text>
<text x="90.7" y="50.9">EN</text>
<text x="98.7" y="52.1" transform="rotate(-90 98.7 52.1)">GND</text>
<text x="102.3" y="50.9">FB</text>
<text x="102.5" y="48.4">LX</text>
<text x="122.6" y="51.2">D1</text>
<text x="122.6" y="53.8">PMEG6020ER</text>
<text x="150.6" y="52.2">13k</text>
<text x="163.2" y="51.5">C5</text>
<text x="176.5" y="51.5">C6</text>
<text x="189.2" y="51.5">C7</text>
<text x="45" y="58.5">GND</text>
<text x="60.2" y="58.5">GND</text>
<text x="72.9" y="58.5">GND</text>
<text x="150.3" y="59.8">4.3k</text>
<text x="150.4" y="54.7">R1</text>
<text x="163.2" y="54.1">22uF</text>
<text x="176.5" y="54.1">10uF</text>
<text x="189.2" y="54.1">100nF</text>
<text x="340.4" y="57.1">R9</text>
<text x="340.6" y="54.6">13k</text>
<text x="367.4" y="58.1">Q3</text>
<text x="95.8" y="61.1">GND</text>
<text x="117.3" y="61.1">GND</text>
<text x="150.4" y="62.3">R2</text>
<text x="157.3" y="61.1">GND</text>
<text x="170.7" y="61.1">GND</text>
<text x="183.4" y="61.1">GND</text>
<text x="326.4" y="64.5">R8</text>
<text x="326.6" y="62.5">1k</text>
<text x="342.8" y="65.8">Q2</text>
<text x="360.8" y="60.7">GND</text>
<text x="147.2" y="68.7">GND</text>
<text x="342.8" y="68.3">MMBT3904</text>
<text x="373.3" y="68.6">CSD19537Q3</text>
<text x="337.2" y="77.2">GND</text>
<text x="369.4" y="77.2">GND</text>
<text x="382.4" y="73.6">Q10</text>
<text x="389" y="84">CSD19537Q3</text>
<text x="72.4" y="90.8">+3.3V</text>
<text x="357" y="95.6">+12V</text>
<text x="384.4" y="92.7">GND</text>
<text x="79.1" y="99">C8</text>
<text x="79.1" y="101.6">100nF</text>
<text x="48.9" y="107.3">SW_Push</text>
<text x="51" y="104.7">SW1</text>
<text x="63" y="105.5">R5</text>
<text x="63.2" y="103">13k</text>
<text x="66.7" y="105.5">U2</text>
<text x="365.3" y="102.9">D7</text>
<text x="365.3" y="105.4">1N5819WS</text>
<text x="67.2" y="113.1">EN/CHIP_PU</text>
<text x="73.3" y="108.6">GND</text>
<text x="92.9" y="113.9" transform="rotate(-90 92.9 113.9)">3V3</text>
<text x="95.9" y="108.3">ESP32-C3-MINI-1</text>
<text x="142.4" y="113.6">TP4</text>
<text x="156.9" y="113.6">TP5</text>
<text x="46" y="117.4">GND</text>
<text x="67.2" y="118.2">GPIO0/ADC1_CH0/XTAL_32K_P</text>
<text x="102.6" y="118.2">GPIO21/U0TXD</text>
<text x="142.4" y="116.2">TestPoint</text>
<text x="156.9" y="116.2">TestPoint</text>
<text x="337" y="119.7">+12V</text>
<text x="341" y="114.1">Conn_01x02_Pin</text>
<text x="347.7" y="116.7">J1</text>
<text x="58.7" y="123.9">C10</text>
<text x="67.2" y="120.8">GPIO1/ADC1_CH1/XTAL_32K_N</text>
<text x="100.9" y="125.8">GPIO19/USB_D+</text>
<text x="102.2" y="120.8">GPIO20/U0RXD</text>
<text x="346.8" y="121.5">CSD19537Q3</text>
<text x="366.5" y="120.2">Q8</text>
<text x="58.7" y="126.5">100nF</text>
<text x="100.9" y="128.4">GPIO18/USB_D-</text>
<text x="130.3" y="126.6">+3.3V</text>
<text x="136.9" y="126.6">+3.3V</text>
<text x="143.5" y="126.6">+3.3V</text>
<text x="150.6" y="126.6">+12V</text>
<text x="340.2" y="131.2">R18</text>
<text x="340.9" y="128.6">13k</text>
<text x="52.8" y="133.5">GND</text>
<text x="128.5" y="136">R10</text>
<text x="128.6" y="133.2">13k</text>
<text x="135.1" y="136">R11</text>
<text x="135.2" y="133.2">13k</text>
<text x="141.9" y="136.2">R12</text>
<text x="142.1" y="133.5">13k</text>
<text x="148.3" y="136.2">R19</text>
<text x="148.4" y="133.5">13k</text>
<text x="163.1" y="134.3">C9</text>
<text x="163.1" y="136.9">100nF</text>
<text x="326.9" y="136.5">1k</text>
<text x="361.2" y="134.7">GND</text>
<text x="367.8" y="132.2">Q9</text>
<text x="100.1" y="143.6">GPIO4/ADC1_CH4</text>
<text x="100.1" y="138.5">GPIO2/ADC1_CH2</text>
<text x="100.1" y="141.1">GPIO3/ADC1_CH3</text>
<text x="226.1" y="143.1">100nF</text>
<text x="226.1" y="140.6">C11</text>
<text x="242.3" y="143.7">DI</text>
<text x="242.3" y="138.7">VDD</text>
<text x="246.4" y="143.7">GND</text>
<text x="247.6" y="138.7">DO</text>
<text x="326.2" y="138.5">R17</text>
<text x="343.2" y="139.8">Q7</text>
<text x="343.2" y="142.3">MMBT3904</text>
<text x="374.4" y="142.6">CSD19537Q3</text>
<text x="100.1" y="146.2">GPIO5/ADC2_CH0</text>
<text x="111.1" y="148.7">GPIO6</text>
<text x="221.5" y="146.9">GND</text>
<text x="239.8" y="148.2">WS2812-2020</text>
<text x="254.5" y="148.2">GND</text>
<text x="111.1" y="151.2">GPIO7</text>
<text x="111.1" y="153.8">GPIO8</text>
<text x="157.6" y="151.7">TP1</text>
<text x="157.6" y="154.3">TestPoint</text>
<text x="171.8" y="151.5">TP2</text>
<text x="171.8" y="154">TestPoint</text>
<text x="185.3" y="151.7">TP6</text>
<text x="185.3" y="154.3">TestPoint</text>
<text x="245.5" y="150.5">D2</text>
<text x="337.6" y="151.2">GND</text>
<text x="369.8" y="151.2">GND</text>
<text x="94.2" y="160" transform="rotate(-90 94.2 160)">GND</text>
<text x="109.9" y="158.9">GPIO10</text>
<text x="111.1" y="156.3">GPIO9</text>
<text x="142.7" y="161.9">SW_Push</text>
<text x="144.9" y="159.4">SW2</text>
<text x="167.3" y="161.6">GND</text>
<text x="180.7" y="161.9">GND</text>
<text x="91.3" y="169">GND</text>
<text x="150" y="171.3">GND</text>
<text x="357" y="171">+12V</text>
<text x="365.3" y="178.3">D6</text>
<text x="365.3" y="180.9">1N5819WS</text>
<text x="341" y="188.8">Conn_01x02_Pin</text>
<text x="347.7" y="191.4">J2</text>
<text x="337" y="195.2">+12V</text>
<text x="347.1" y="196.3">CSD19537Q3</text>
<text x="366.5" y="195.7">Q5</text>
<text x="340.2" y="206.6">R16</text>
<text x="340.9" y="204.1">13k</text>
<text x="367.8" y="207.6">Q6</text>
<text x="326.2" y="214">R15</text>
<text x="326.9" y="211.9">1k</text>
<text x="343.2" y="215.2">Q4</text>
<text x="361.2" y="210.2">GND</text>
<text x="53.4" y="221">J6</text>
<text x="112" y="220.4">+12V</text>
<text x="189.8" y="217.9">+12V</text>
<text x="343.2" y="217.8">MMBT3904</text>
<text x="374.4" y="218">CSD19537Q3</text>
<text x="41.9" y="223.3">USB_C_Receptacle_USB2.0</text>
<text x="55.5" y="227.9">VBUS</text>
<text x="216.2" y="222.1">TP3</text>
<text x="216.2" y="224.6">TestPoint</text>
<text x="337.6" y="226.7">GND</text>
<text x="369.8" y="226.7">GND</text>
<text x="56.6" y="233">CC1</text>
<text x="67.1" y="231.2">R13</text>
<text x="71.5" y="231.2">5.1k</text>
<text x="115.9" y="231.9">R7</text>
<text x="116" y="229.3">13k</text>
<text x="173.7" y="229.3">Conn_01x02_Pin</text>
<text x="180.4" y="231.9">J4</text>
<text x="190.4" y="231.9">GND</text>
<text x="56.6" y="235.6">CC2</text>
<text x="67.3" y="238.1">R14</text>
<text x="70.9" y="238.1">5.1k</text>
<text x="77.3" y="238.3">GND</text>
<text x="113" y="240" transform="rotate(-90 113 240)">R4</text>
<text x="113" y="237" transform="rotate(-90 113 237)">2.2k</text>
<text x="57.5" y="245.7">D+</text>
<text x="57.5" y="240.6">D-</text>
<text x="57.5" y="243.2">D-</text>
<text x="112.6" y="245.2">GND</text>
<text x="57.5" y="248.3">D+</text>
<text x="55.4" y="255.9">SBU1</text>
<text x="44.7" y="259.1" transform="rotate(-90 44.7 259.1)">SHIELD</text>
<text x="52.3" y="259.1" transform="rotate(-90 52.3 259.1)">GND</text>
<text x="55.4" y="258.4">SBU2</text>
<text x="249.4" y="262.9">H3</text>
<text x="271.8" y="263">H1</text>
<text x="39.5" y="270">GND</text>
<text x="249.4" y="269">H4</text>
<text x="249.4" y="265.4">MountingHole</text>
<text x="271.8" y="269.1">H2</text>
<text x="271.8" y="265.5">MountingHole</text>
<text x="50" y="270.2">GND</text>
<text x="249.4" y="271.5">MountingHole</text>
<text x="271.8" y="271.6">MountingHole</text>
</g>
<g font-size="1.8" fill="#0000c2">
<text x="345.3" y="25.8">Windscreen</text>
<text x="106.7" y="34.3">DC-DC</text>
<text x="114.5" y="34.3">VIN-5V</text>
<text x="345.4" y="99.1">L Mirror</text>
<text x="236.3" y="128.7">NeoPixel</text>
<text x="245.7" y="128.7">LED</text>
<text x="104.1" y="170.3">GPIO8</text>
<text x="104.1" y="172.3">GPIO2</text>
<text x="111" y="170.3">requires</text>
<text x="111" y="172.3">requires</text>
<text x="119.8" y="170.3">pullup</text>
<text x="119.8" y="172.3">pullup</text>
<text x="344.9" y="173.7">R Mirror</text>
<text x="104.1" y="174.4">GPIO9</text>
<text x="111" y="174.4">requires</text>
<text x="119.8" y="174.4">pullup(short</text>
<text x="132.6" y="174.4">to</text>
<text x="135.7" y="174.4">GND for</text>
<text x="144.5" y="174.4">UART/USB</text>
<text x="155.5" y="174.4">bootloader)</text>
<text x="48" y="215.7">USB-C</text>
<text x="108.1" y="215.8">Voltage</text>
<text x="116.3" y="215.8">Sense</text>
<text x="178.4" y="215.5">12V</text>
<text x="183.1" y="215.5">Input</text>
</g>
</svg>
